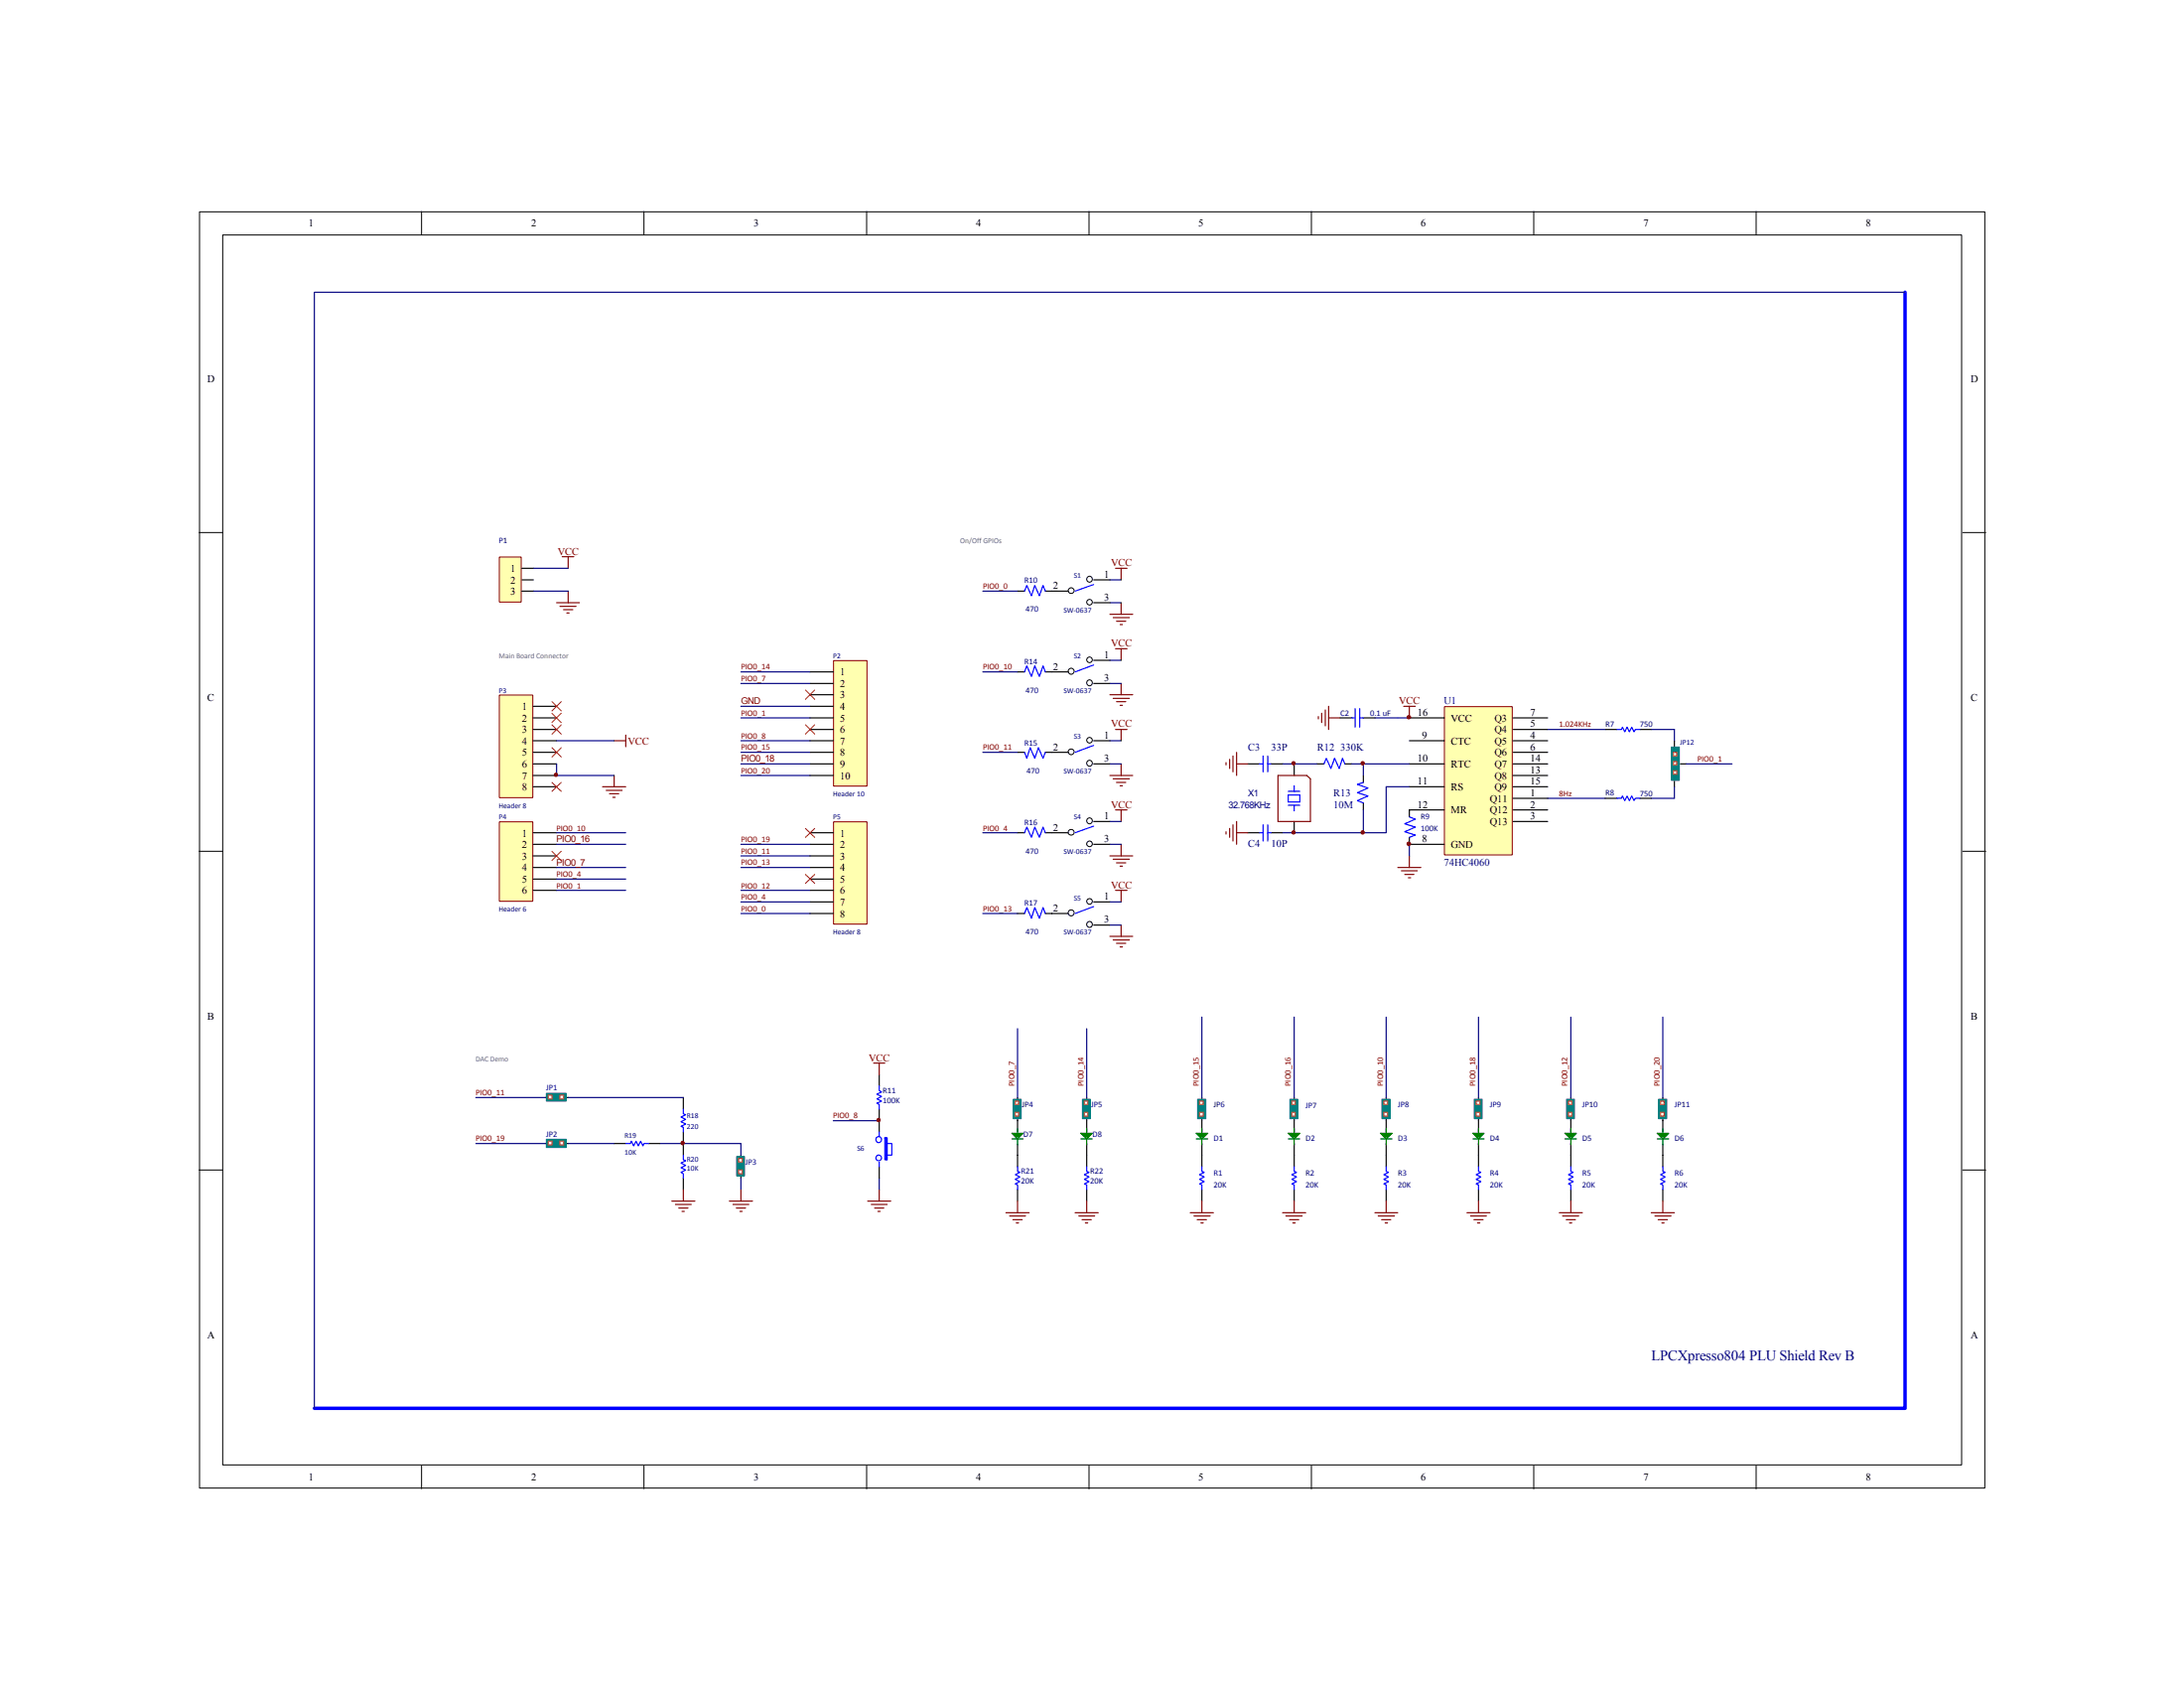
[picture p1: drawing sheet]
<svg xmlns="http://www.w3.org/2000/svg" width="279mm" height="216mm" viewBox="0 0 279 216" stroke-linecap="round" stroke-linejoin="round" font-family="sans-serif">
<g fill="none" stroke="#000" stroke-width=".13">
<path d="M25.5 27.1h228.4v163.2h-228.4zM28.5 30.1h222.5v157.3h-222.5zM53.9 27.1v2.9M82.4 27.1v2.9M110.9 27.1v2.9M139.3 27.1v2.9M167.8 27.1v2.9M196.2 27.1v2.9M224.7 27.1v2.9M25.5 68.1h2.9M251.1 68.1h2.9M25.5 108.9h2.9"/>
<path d="M251.1 108.9h2.9M25.5 149.6h2.9M251.1 149.6h2.9M53.9 187.5v2.9M82.4 187.5v2.9M110.9 187.5v2.9M139.3 187.5v2.9M167.8 187.5v2.9M196.2 187.5v2.9M224.7 187.5v2.9"/>
</g>
<path d="M106.7 84.5h4.2v16h-4.2z" fill="#ffffb0"/>
<path d="M106.6 84.5h4.3v16h-4.3z" fill="none" stroke="#800000" stroke-width=".13"/>
<path d="M103.6 85.9h3M103.6 87.4h3M103.6 88.9h3M103.6 90.3h3M103.6 91.8h3M103.6 93.3h3M103.6 94.7h3M103.6 96.2h3M103.6 97.7h3M103.6 99.2h3" fill="none" stroke="#000" stroke-width=".15"/>
<path d="M63.9 88.9h4.3v13.1h-4.3z" fill="#ffffb0"/>
<path d="M63.9 88.9h4.3v13.1h-4.3z" fill="none" stroke="#800000" stroke-width=".13"/>
<path d="M68.2 90.3h3M68.2 91.8h3M68.2 93.3h3M68.2 94.7h3M68.2 96.2h3M68.2 97.7h3M68.2 99.2h3M68.2 100.6h3" fill="none" stroke="#000" stroke-width=".15"/>
<path d="M63.9 105.2h4.3v10.1h-4.3z" fill="#ffffb0"/>
<path d="M63.9 105.1h4.3v10.2h-4.3z" fill="none" stroke="#800000" stroke-width=".13"/>
<path d="M68.2 106.5h3M68.2 108h3M68.2 109.5h3M68.2 111h3M68.2 112.4h3M68.2 113.9h3" fill="none" stroke="#000" stroke-width=".15"/>
<path d="M106.7 105.2h4.2v13h-4.2z" fill="#ffffb0"/>
<path d="M106.6 105.1h4.3v13.1h-4.3z" fill="none" stroke="#800000" stroke-width=".13"/>
<g fill="none" stroke="#000" stroke-width=".15">
<path d="M130.2 75.6h.9M133.7 75.6h.9M130.2 85.9h.9M130.2 96.2h.9M133.7 85.9h.9M133.7 96.2h.9M103.6 106.5h3M103.6 108h3M103.6 109.5h3M103.6 111h3M103.6 112.4h3M103.6 113.9h3"/>
<path d="M103.6 115.4h3M103.6 116.8h3M130.2 106.5h.9M130.2 116.8h.9M133.7 106.5h.9M133.7 116.8h.9M112.5 137.5v1.4M112.5 141.9v1.4M153.8 140.4v.7M153.8 142.6v2.2M153.8 146.3v1.4"/>
</g>
<path d="M131.1 75.6l.3-.7 .6 1.3 .4-1.3 .6 1.3 .4-1.3 .3 .7M131.1 85.9l.3-.7 .6 1.3 .4-1.3 .6 1.3 .4-1.3 .3 .7M131.1 96.2l.3 .8 .4-1.4 .6 1.4 .4-1.4 .6 1.4 .3-.8M131.1 106.5l.3-.7 .6 1.3 .4-1.3 .6 1.3 .4-1.3 .3 .7M131.1 116.8l.3-.7 .6 1.3 .4-1.3 .6 1.3 .4-1.3 .3 .7M112.5 138.9v.6l.3 .2-.6 .3 .6 .3-.6 .2 .6 .3-.6 .3 .3 .2v.6" fill="none" stroke="#00f" stroke-width=".15"/>
<g fill="none" stroke="#800000" stroke-width=".15">
<path d="M142 78.6h2.9M142.4 79h2.1M142.7 72.7h1.5M142.8 79.5h1.2M143.3 79.9h.3M143.4 72.7v1.5M143.4 77.1v1.5M142.7 83h1.5M142.7 93.3h1.5M143.4 83v1.5M143.4 93.3v1.4M142.7 103.6h1.5"/>
<path d="M142.7 113.9h1.5M143.4 103.6v1.5M143.4 113.9v1.5M111.8 136h1.4M112.5 136v1.5M111 153.6h3M111.5 154.1h2M111.9 154.5h1.2M112.3 154.9h.3M112.5 152.1v1.5"/>
</g>
<path d="M153 144.9h1.5l-.7 .8zM153 145.7h1.5M153.2 145.1h1.1M153.3 145.2h.9M153.5 145.4h.6M153.6 145.5h.3M153.8 144.4v.5M153.8 145.7v.7" fill="none" stroke="#008000" stroke-width=".15"/>
<path d="M153.2 140.6h1.1v2.5h-1.1z" fill="#008080"/>
<path d="M153.2 140.6h1.1v2.5h-1.1z" fill="none" stroke="#008080" stroke-width=".13"/>
<path d="M153.5 140.8h.4v.5h-.4z" fill-rule="evenodd" fill="#fff"/>
<path d="M153.5 140.8h.4v.5h-.4z" fill="none" stroke="#de4f16" stroke-width=".15"/>
<path d="M153.5 142.3h.4v.4h-.4z" fill-rule="evenodd" fill="#fff"/>
<path d="M153.5 142.3h.4v.4h-.4z" fill="none" stroke="#de4f16" stroke-width=".15"/>
<path d="M153.8 147.7v1.5M153.8 152.1v1.5M165.6 140.4v.7M165.6 142.6v2.2M165.6 146.3v1.4" fill="none" stroke="#000" stroke-width=".15"/>
<path d="M153.8 149.2v.6l.3 .1-.6 .3 .6 .3-.6 .3 .6 .3-.6 .3 .3 .2v.5" fill="none" stroke="#00f" stroke-width=".15"/>
<path d="M152.3 155.1h2.9M152.7 155.5h2.1M153.2 156h1.1M153.6 156.4h.3M153.8 153.6v1.5" fill="none" stroke="#800000" stroke-width=".15"/>
<path d="M164.8 144.9h1.5l-.7 .8zM164.8 145.7h1.5M165 145.1h1.2M165.1 145.2h.9M165.3 145.4h.6M165.4 145.5h.3M165.6 144.4v.5M165.6 145.7v.7" fill="none" stroke="#008000" stroke-width=".15"/>
<path d="M165.1 140.6h.9v2.5h-.9z" fill="#008080"/>
<path d="M165 140.6h1v2.5h-1z" fill="none" stroke="#008080" stroke-width=".13"/>
<path d="M165.3 140.8h.4v.5h-.4z" fill-rule="evenodd" fill="#fff"/>
<path d="M165.3 140.8h.4v.5h-.4z" fill="none" stroke="#de4f16" stroke-width=".15"/>
<path d="M165.3 142.3h.4v.4h-.4z" fill-rule="evenodd" fill="#fff"/>
<path d="M165.3 142.3h.4v.4h-.4z" fill="none" stroke="#de4f16" stroke-width=".15"/>
<path d="M165.6 147.7v1.5M165.6 152.1v1.5M177.3 140.4v.7M177.3 142.6v2.2M177.3 146.3v1.4" fill="none" stroke="#000" stroke-width=".15"/>
<path d="M165.6 149.2v.6l.3 .1-.6 .3 .6 .3-.6 .3 .6 .3-.6 .3 .3 .2v.5" fill="none" stroke="#00f" stroke-width=".15"/>
<path d="M164.1 155.1h2.9M164.5 155.5h2.1M165 156h1.2M165.4 156.4h.3M165.6 153.6v1.5" fill="none" stroke="#800000" stroke-width=".15"/>
<path d="M176.6 144.9h1.5l-.8 .8zM176.6 145.7h1.5M176.7 145.1h1.2M176.9 145.2h.9M177 145.4h.6M177.2 145.5h.3M177.3 144.4v.5M177.3 145.7v.7" fill="none" stroke="#008000" stroke-width=".15"/>
<path d="M176.8 140.6h1v2.5h-1z" fill="#008080"/>
<path d="M176.8 140.6h1v2.5h-1z" fill="none" stroke="#008080" stroke-width=".13"/>
<path d="M177 140.8h.5v.5h-.5z" fill-rule="evenodd" fill="#fff"/>
<path d="M177 140.8h.5v.5h-.5z" fill="none" stroke="#de4f16" stroke-width=".15"/>
<path d="M177 142.3h.5v.4h-.5z" fill-rule="evenodd" fill="#fff"/>
<path d="M177 142.3h.5v.4h-.5z" fill="none" stroke="#de4f16" stroke-width=".15"/>
<path d="M177.3 147.7v1.5M177.3 152.1v1.5M189.1 140.4v.7M189.1 142.6v2.2M189.1 146.3v1.4" fill="none" stroke="#000" stroke-width=".15"/>
<path d="M177.3 149.2v.6l.3 .1-.6 .3 .6 .3-.6 .3 .6 .3-.6 .3 .3 .2v.5" fill="none" stroke="#00f" stroke-width=".15"/>
<path d="M175.9 155.1h2.9M176.3 155.5h2.1M176.7 156h1.2M177.2 156.4h.3M177.3 153.6v1.5" fill="none" stroke="#800000" stroke-width=".15"/>
<path d="M188.4 144.9h1.5l-.8 .8zM188.4 145.7h1.5M188.6 145.1h1.1M188.7 145.2h.9M188.8 145.4h.6M189 145.5h.3M189.1 144.4v.5M189.1 145.7v.7" fill="none" stroke="#008000" stroke-width=".15"/>
<path d="M188.6 140.6h1v2.5h-1z" fill="#008080"/>
<path d="M188.6 140.6h1v2.5h-1z" fill="none" stroke="#008080" stroke-width=".13"/>
<path d="M188.8 140.8h.5v.5h-.5z" fill-rule="evenodd" fill="#fff"/>
<path d="M188.8 140.8h.5v.5h-.5z" fill="none" stroke="#de4f16" stroke-width=".15"/>
<path d="M188.8 142.3h.5v.4h-.5z" fill-rule="evenodd" fill="#fff"/>
<path d="M188.8 142.3h.5v.4h-.5z" fill="none" stroke="#de4f16" stroke-width=".15"/>
<path d="M189.1 147.7v1.5M189.1 152.1v1.5M201 140.4v.7M201 142.6v2.2M201 146.3v1.4" fill="none" stroke="#000" stroke-width=".15"/>
<path d="M189.1 149.2v.6l.3 .1-.6 .3 .6 .3-.6 .3 .6 .3-.6 .3 .3 .2v.5" fill="none" stroke="#00f" stroke-width=".15"/>
<path d="M187.7 155.1h2.9M188.1 155.5h2.1M188.6 156h1.1M189 156.4h.3M189.1 153.6v1.5" fill="none" stroke="#800000" stroke-width=".15"/>
<path d="M200.2 144.9h1.5l-.7 .8zM200.2 145.7h1.5M200.4 145.1h1.1M200.5 145.2h.9M200.7 145.4h.6M200.8 145.5h.3M201 144.4v.5M201 145.7v.7" fill="none" stroke="#008000" stroke-width=".15"/>
<path d="M200.4 140.6h1v2.5h-1z" fill="#008080"/>
<path d="M200.4 140.6h1v2.5h-1z" fill="none" stroke="#008080" stroke-width=".13"/>
<path d="M200.7 140.8h.4v.5h-.4z" fill-rule="evenodd" fill="#fff"/>
<path d="M200.7 140.8h.4v.5h-.4z" fill="none" stroke="#de4f16" stroke-width=".15"/>
<path d="M200.7 142.3h.4v.4h-.4z" fill-rule="evenodd" fill="#fff"/>
<path d="M200.7 142.3h.4v.4h-.4z" fill="none" stroke="#de4f16" stroke-width=".15"/>
<path d="M201 147.7v1.5M201 152.1v1.5M212.7 140.4v.7M212.7 142.6v2.2M212.7 146.3v1.4" fill="none" stroke="#000" stroke-width=".15"/>
<path d="M201 149.2v.6l.3 .1-.6 .3 .6 .3-.6 .3 .6 .3-.6 .3 .3 .2v.5" fill="none" stroke="#00f" stroke-width=".15"/>
<path d="M199.5 155.1h2.9M199.9 155.5h2.1M200.4 156h1.1M200.8 156.4h.3M201 153.6v1.5" fill="none" stroke="#800000" stroke-width=".15"/>
<path d="M212 144.9h1.5l-.8 .8zM212 145.7h1.5M212.1 145.1h1.2M212.3 145.2h.9M212.4 145.4h.6M212.6 145.5h.3M212.7 144.4v.5M212.7 145.7v.7" fill="none" stroke="#008000" stroke-width=".15"/>
<path d="M212.2 140.6h1v2.5h-1z" fill="#008080"/>
<path d="M212.2 140.6h1v2.5h-1z" fill="none" stroke="#008080" stroke-width=".13"/>
<path d="M212.4 140.8h.5v.5h-.5z" fill-rule="evenodd" fill="#fff"/>
<path d="M212.4 140.8h.5v.5h-.5z" fill="none" stroke="#de4f16" stroke-width=".15"/>
<path d="M212.4 142.3h.5v.4h-.5z" fill-rule="evenodd" fill="#fff"/>
<path d="M212.4 142.3h.5v.4h-.5z" fill="none" stroke="#de4f16" stroke-width=".15"/>
<path d="M212.7 147.7v1.5M212.7 152.1v1.5" fill="none" stroke="#000" stroke-width=".15"/>
<path d="M212.7 149.2v.6l.3 .1-.6 .3 .6 .3-.6 .3 .6 .3-.6 .3 .3 .2v.5" fill="none" stroke="#00f" stroke-width=".15"/>
<path d="M211.2 155.1h3M211.7 155.5h2.1M212.1 156h1.2M212.6 156.4h.3M212.7 153.6v1.5" fill="none" stroke="#800000" stroke-width=".15"/>
<path d="M63.9 71.3h2.8v5.7h-2.8z" fill="#ffffb0"/>
<path d="M63.9 71.2h2.8v5.8h-2.8z" fill="none" stroke="#800000" stroke-width=".13"/>
<path d="M66.8 72.7h1.4M66.8 74.2h1.4M66.8 75.6h1.4M171.5 91.8h1.4M174.4 91.8h1.5M78.6 146.3h1.5M83 146.3h1.5M87.4 140.4v1.5M87.4 144.8v2.9M87.4 150.7v1.4M94.8 147.7v.8M94.8 149.9v.8" fill="none" stroke="#000" stroke-width=".15"/>
<g fill="none" stroke="#800000" stroke-width=".15">
<path d="M71.2 77.1h2.9M71.6 77.6h2.1M71.9 71.2h1.5M72.1 78h1.2M72.5 78.4h.3M72.7 71.2v1.5M72.7 75.6v1.5M78.6 94.7h1.5M78.6 99.2v1.4M80.1 94v1.5M168.7 91.7v.2M169.1 91.2v1.2"/>
<path d="M169.5 90.8v2M170 90.3v3M170 91.8h1.5M77.1 100.6h3M77.6 101.1h2M78 101.5h1.2M78.4 102h.3M85.9 153.6h3M86.4 154.1h2M86.8 154.5h1.2M87.2 154.9h.3M87.4 152.1v1.5"/>
<path d="M93.3 153.6h3M93.8 154.1h2M94.2 154.5h1.2M94.7 154.9h.3M94.8 152.1v1.5"/>
</g>
<path d="M172.9 91.8h.5M173.4 90.6v2.4M173.9 90.6v2.4M173.9 91.8h.5M80.1 146.3h.5l.2-.3 .3 .6 .3-.6 .3 .6 .3-.6 .3 .6 .1-.3h.6M87.4 147.7v.6l.3 .2-.6 .3 .6 .3-.6 .3 .6 .2-.6 .3 .3 .2v.6M87.4 141.9v.6l.3 .1-.6 .3 .6 .3-.6 .3 .6 .3-.6 .3 .3 .1v.6" fill="none" stroke="#00f" stroke-width=".15"/>
<path d="M94.3 148h.9v2.4h-.9z" fill="#008080"/>
<path d="M94.2 147.9h1v2.5h-1z" fill="none" stroke="#008080" stroke-width=".13"/>
<path d="M94.5 149.6h.5v.5h-.5z" fill-rule="evenodd" fill="#fff"/>
<path d="M94.5 149.6h.5v.5h-.5z" fill="none" stroke="#de4f16" stroke-width=".15"/>
<path d="M94.5 148.2h.5v.4h-.5z" fill-rule="evenodd" fill="#fff"/>
<path d="M94.5 148.2h.5v.4h-.5z" fill="none" stroke="#de4f16" stroke-width=".15"/>
<path d="M69.7 140.4h.7M71.9 140.4h.8" fill="none" stroke="#000" stroke-width=".15"/>
<path d="M69.9 139.9h2.5v.9h-2.5z" fill="#008080"/>
<path d="M69.9 139.8h2.5v1h-2.5z" fill="none" stroke="#008080" stroke-width=".13"/>
<path d="M71.6 140.1h.5v.4h-.5z" fill-rule="evenodd" fill="#fff"/>
<path d="M71.6 140.1h.5v.4h-.5z" fill="none" stroke="#de4f16" stroke-width=".15"/>
<path d="M70.1 140.1h.5v.4h-.5z" fill-rule="evenodd" fill="#fff"/>
<path d="M70.1 140.1h.5v.4h-.5z" fill="none" stroke="#de4f16" stroke-width=".15"/>
<path d="M69.7 146.3h.7M71.9 146.3h.8" fill="none" stroke="#000" stroke-width=".15"/>
<path d="M69.9 145.8h2.5v1h-2.5z" fill="#008080"/>
<path d="M69.9 145.7h2.5v1.1h-2.5z" fill="none" stroke="#008080" stroke-width=".13"/>
<path d="M71.6 146h.5v.4h-.5z" fill-rule="evenodd" fill="#fff"/>
<path d="M71.6 146h.5v.4h-.5z" fill="none" stroke="#de4f16" stroke-width=".15"/>
<path d="M70.1 146h.5v.4h-.5z" fill-rule="evenodd" fill="#fff"/>
<path d="M70.1 146h.5v.4h-.5z" fill="none" stroke="#de4f16" stroke-width=".15"/>
<path d="M130.2 140.4v.7M130.2 142.6v2.2M130.2 146.3v1.4" fill="none" stroke="#000" stroke-width=".15"/>
<path d="M129.5 144.9h1.4l-.7 .8zM129.5 145.7h1.4M129.6 145.1h1.2M129.7 145.2h.9M129.9 145.4h.6M130 145.5h.3M130.2 144.4v.5M130.2 145.7v.7" fill="none" stroke="#008000" stroke-width=".15"/>
<path d="M129.7 140.6h.9v2.5h-.9z" fill="#008080"/>
<path d="M129.6 140.6h1v2.5h-1z" fill="none" stroke="#008080" stroke-width=".13"/>
<path d="M129.9 140.8h.4v.5h-.4z" fill-rule="evenodd" fill="#fff"/>
<path d="M129.9 140.8h.4v.5h-.4z" fill="none" stroke="#de4f16" stroke-width=".15"/>
<path d="M129.9 142.3h.4v.4h-.4z" fill-rule="evenodd" fill="#fff"/>
<path d="M129.9 142.3h.4v.4h-.4z" fill="none" stroke="#de4f16" stroke-width=".15"/>
<path d="M130.2 147.7v1.5M130.2 152.1v1.5M139 140.4v.7M139 142.6v2.2M139 146.3v1.4" fill="none" stroke="#000" stroke-width=".15"/>
<path d="M130.2 149.2v.6l.3 .1-.6 .3 .6 .3-.6 .3 .6 .3-.6 .3 .3 .2v.5" fill="none" stroke="#00f" stroke-width=".15"/>
<path d="M128.7 155.1h3M129.2 155.5h2M129.6 156h1.2M130 156.4h.3M130.2 153.6v1.5" fill="none" stroke="#800000" stroke-width=".15"/>
<path d="M138.3 144.9h1.4l-.7 .8zM138.3 145.7h1.4M138.4 145.1h1.2M138.6 145.2h.8M138.7 145.4h.6M138.9 145.5h.2M139 144.4v.5M139 145.7v.7" fill="none" stroke="#008000" stroke-width=".15"/>
<path d="M138.5 140.6h1v2.5h-1z" fill="#008080"/>
<path d="M138.5 140.6h1v2.5h-1z" fill="none" stroke="#008080" stroke-width=".13"/>
<path d="M138.7 142.3h.4v.4h-.4z" fill-rule="evenodd" fill="#fff"/>
<path d="M138.7 142.3h.4v.4h-.4z" fill="none" stroke="#de4f16" stroke-width=".15"/>
<path d="M138.7 140.8h.4v.5h-.4z" fill-rule="evenodd" fill="#fff"/>
<path d="M138.7 140.8h.4v.5h-.4z" fill="none" stroke="#de4f16" stroke-width=".15"/>
<g fill="none" stroke="#000" stroke-width=".15">
<path d="M134.6 75.6h2.1M139.9 74.2h2.1M139.9 77.1h2.1M134.6 85.9h2.1M134.6 96.2h2.1M139.9 84.5h2.1M139.9 87.4h2.1M139.9 94.7h2.1M139.9 97.7h2.1M159.6 97.7h1.5M162.6 97.7h1.5M165.6 97.7v1.5"/>
<path d="M134.6 106.5h2.1M134.6 116.8h2.1M139.9 105.1h2.1M139.9 108h2.1M139.9 115.4h2.1M139.9 118.3h2.1M159.6 106.5h1.5M162.6 106.5h1.5M165.6 105.1v1.4M112.5 143.3v1.5M112.5 149.2v1.5M139 147.7v1.5"/>
<path d="M139 152.1v1.5"/>
</g>
<g fill="none" stroke="#00f" stroke-width=".15">
<path d="M139.9 74.8l-2.4 .8M139.9 85l-2.4 .9M139.9 95.3l-2.4 .9M161.1 97.7h.5M161.6 96.7v2M162.2 97.7h.4M162.2 96.7v2M139.9 105.7l-2.4 .8M139.9 116l-2.4 .8M161.1 106.5h.5M161.6 105.5v2.1M162.2 105.5v2.1"/>
<path d="M162.2 106.5h.4M164.8 103h1.5M164.8 101.7h1.5v.9h-1.5zM164.8 101.2h1.5M165.6 100.5v.7M165.6 103v.7M112.5 144.8v.6M112.5 148.6v.6M113.2 145.5v2.8h.2v-2.8h-.2h.3v2.8h-.1M113.5 146.3h.6v1.4h-.7M139 149.2v.6l.3 .1-.6 .3 .6 .3-.6 .3 .6 .3-.6 .3 .3 .2v.5"/>
<circle cx="112.4" cy="145.8" r=".38"/>
<circle cx="112.4" cy="148.1" r=".37"/>
</g>
<g fill="none" stroke="#800000" stroke-width=".15">
<path d="M142 88.9h2.9M142 99.2h2.9M142.4 89.3h2.1M142.4 99.6h2.1M142.8 89.7h1.2M143.3 90.2h.3M143.4 87.4v1.5M143.4 97.7v1.5M156.8 97.5v.3M157.3 97.1v1.2M157.7 96.7v2M158.2 96.2v3"/>
<path d="M158.2 97.7h1.4M163.5 99.2h3.7l.4 .4v5.5h-4.1zM142 109.5h2.9M142 119.8h2.9M142.4 109.9h2.1M142.8 100.1h1.2M142.8 110.4h1.2M143.3 100.5h.3M143.3 110.8h.3M143.4 108v1.5M143.4 118.3v1.5M156.8 106.4v.3"/>
<path d="M157.3 106v1.1M157.7 105.5v2.1M158.2 105.1v2.9M158.2 106.5h1.4M142.4 120.2h2.1M142.8 120.6h1.2M143.3 121.1h.3M137.5 155.1h3M138 155.5h2M138.4 156h1.2M138.9 156.4h.2M139 153.6v1.5"/>
</g>
<g fill="none" stroke="#000080" stroke-width=".15">
<path d="M243.7 37.4h-203.5v142.7M68.2 75.6h4.5M68.2 72.7h4.5M125.7 75.6h4.5M142 77.1h1.4M142 74.2h1.4M71.2 97.7v1.5h7.4M71.2 94.7h7.4M94.8 91.8h8.8M94.8 94.7h8.8M94.8 96.2h8.8M94.8 99.2h8.8"/>
<path d="M94.8 85.9h8.8M94.8 87.4h8.8M94.8 90.3h8.8M94.8 97.7h8.8M125.7 96.2h4.5M125.7 85.9h4.5M142 94.7h1.4M142 87.4h1.4M142 97.7h1.4M142 84.5h1.4M71.2 108h8.9M71.2 111h8.9"/>
<path d="M71.2 113.9h8.9M71.2 106.5h8.9M71.2 112.4h8.9M94.8 108h8.8M94.8 109.5h8.8M94.8 111h8.8M94.8 113.9h8.8M94.8 115.4h8.8M94.8 116.8h8.8M125.7 116.8h4.5M125.7 106.5h4.5M142 108h1.4"/>
<path d="M142 115.4h1.4M142 105.1h1.4M142 118.3h1.4M130.2 131.6v8.8M139 131.6v8.8M153.8 130.1v10.3M165.6 130.1v10.3M177.3 130.1v10.3M189.1 130.1v10.3M201 130.1v10.3M212.7 130.1v10.3M60.9 140.4h8.8"/>
<path d="M60.9 146.3h8.8M72.7 140.4h14.7M72.7 146.3h5.9M84.5 146.3h10.3v1.4M94.8 150.7v1.4M106.6 143.3h5.9M112.5 150.7v1.4"/>
</g>
<g fill="none" stroke="#000" stroke-width=".13">
<circle cx="137" cy="75.5" r=".37"/>
<circle cx="139.4" cy="74.1" r=".37"/>
<circle cx="139.4" cy="77" r=".36"/>
<circle cx="137" cy="85.9" r=".38"/>
<circle cx="137" cy="96.2" r=".37"/>
<circle cx="139.4" cy="97.6" r=".37"/>
<circle cx="139.4" cy="87.3" r=".37"/>
<circle cx="139.4" cy="84.4" r=".36"/>
<circle cx="139.4" cy="94.7" r=".36"/>
<circle cx="137" cy="116.8" r=".38"/>
<circle cx="137" cy="106.5" r=".37"/>
<circle cx="139.4" cy="118.2" r=".37"/>
<circle cx="139.4" cy="105" r=".37"/>
<circle cx="139.4" cy="107.9" r=".36"/>
<circle cx="139.4" cy="115.3" r=".36"/>
</g>
<path d="M243.7 37.4v142.7h-203.5" fill="none" stroke="#00f" stroke-width=".44"/>
<path d="M184.8 90.4h8.7v18.9h-8.7z" fill="#ffffb0"/>
<path d="M184.8 90.4h8.7v18.9h-8.7z" fill="none" stroke="#800000" stroke-width=".13"/>
<g fill="none" stroke="#000" stroke-width=".15">
<path d="M168.5 97.7h.9M172 97.7h.9M174.4 99.2v.9M180.3 94.7h4.4M180.3 91.8h4.4M180.3 97.7h4.4M193.6 94.7h4.4M193.6 93.3h4.4M193.6 96.2h4.4M193.6 91.8h4.4M193.6 97.7h4.4M193.6 99.2h4.4"/>
<path d="M205.4 93.3h1.4M209.8 93.3h1.4M214.2 94.7v.8M214.2 99.9v.7M215 97.7h.7M174.4 102.7v.9M180.3 103.6h4.4M180.3 108h4.4M180.3 100.6h4.4M193.6 103.6h4.4M193.6 100.6h4.4M193.6 102.1h4.4"/>
<path d="M193.6 105.1h4.4M205.4 102.1h1.4M209.8 102.1h1.4"/>
</g>
<path d="M169.4 97.7l.3-.7 .6 1.3 .4-1.3 .6 1.3 .4-1.3 .3 .7M206.8 93.3h.6l.2-.3 .3 .6 .3-.6 .3 .6 .2-.6 .3 .6 .2-.3h.6M174.4 100.1l-.7 .2 1.3 .5-1.3 .6 1.3 .4-1.3 .6 .7 .3M206.8 102.1h.6l.2-.3 .3 .6 .3-.6 .3 .6 .2-.6 .3 .6 .2-.3h.6" fill="none" stroke="#00f" stroke-width=".15"/>
<path d="M164.1 97.7h4.4M172.9 97.7h7.4M174.4 97.7v1.5M178.8 91.8h1.5M174.4 103.6v2.9h-10.3M180.3 100.6h-3v5.9h-2.9M180.3 108v1.5" fill="none" stroke="#000080" stroke-width=".15"/>
<path d="M179.6 90.3h1.5M180.3 90.3v1.5M178.8 111h3M179.3 111.4h2M179.7 111.8h1.2M180.2 112.3h.3M180.3 109.5v1.5" fill="none" stroke="#800000" stroke-width=".15"/>
<path d="M213.9 95.6h.9v4.2h-.9z" fill="#008080"/>
<path d="M213.8 95.5h1v4.3h-1z" fill="none" stroke="#008080" stroke-width=".13"/>
<path d="M214.1 96.2h.4v.5h-.4z" fill-rule="evenodd" fill="#fff"/>
<path d="M214.1 96.2h.4v.5h-.4z" fill="none" stroke="#de4f16" stroke-width=".15"/>
<path d="M214.1 97.4h.4v.4h-.4z" fill-rule="evenodd" fill="#fff"/>
<path d="M214.1 97.4h.4v.4h-.4z" fill="none" stroke="#de4f16" stroke-width=".15"/>
<path d="M214.1 98.6h.4v.4h-.4z" fill-rule="evenodd" fill="#fff"/>
<path d="M214.1 98.6h.4v.4h-.4z" fill="none" stroke="#de4f16" stroke-width=".15"/>
<path d="M175.9 91.8h2.9M198 93.3h7.4M211.2 93.3h3v1.4M215.7 97.7h5.9M198 102.1h7.4M214.2 100.6v1.5h-3" fill="none" stroke="#000080" stroke-width=".15"/>
<path d="M180.3 103.6v.9M180.3 107.1v.9" fill="none" stroke="#000" stroke-width=".15"/>
<path d="M180.3 104.5l.8 .3-1.4 .6 1.4 .4-1.4 .6 1.4 .4-.8 .3" fill="none" stroke="#00f" stroke-width=".15"/>
<g fill="none" stroke="#f00" stroke-width=".13">
<path d="M70.6 92.7l1.2 1.2M70.6 95.6l1.2 1.2M70.6 89.7l1.2 1.2M70.6 91.2l1.2 1.2M71.8 92.7l-1.2 1.2M71.8 95.6l-1.2 1.2M71.8 89.7l-1.2 1.2M71.8 91.2l-1.2 1.2M103 88.3l1.2 1.2M103 92.7l1.2 1.2M104.2 88.3l-1.2 1.2M104.2 92.7l-1.2 1.2"/>
<path d="M70.6 100.1l1.2 1.1M70.6 108.9l1.2 1.2M71.8 100.1l-1.2 1.1M71.8 108.9l-1.2 1.2M103 106l1.2 1.1M103 111.8l1.2 1.2M104.2 106l-1.2 1.1M104.2 111.8l-1.2 1.2"/>
</g>
<circle cx="112.4" cy="143.3" r=".21" fill="#800000"/>
<circle cx="112.4" cy="143.3" r=".21" fill="none" stroke="#800000" stroke-width=".13"/>
<path d="M87.2 146h.1h.2v.4h-.2h-.1z" fill-rule="evenodd" fill="#800000"/>
<path d="M87.2 146h.1h.2v.4h-.2h-.1z" fill="none" stroke="#800000" stroke-width=".13"/>
<circle cx="71.1" cy="99.1" r=".21" fill="#800000"/>
<circle cx="71.1" cy="99.1" r=".21" fill="none" stroke="#800000" stroke-width=".13"/>
<circle cx="165.5" cy="97.6" r=".21" fill="#800000"/>
<circle cx="165.5" cy="97.6" r=".21" fill="none" stroke="#800000" stroke-width=".13"/>
<circle cx="165.5" cy="106.5" r=".21" fill="#800000"/>
<circle cx="165.5" cy="106.5" r=".21" fill="none" stroke="#800000" stroke-width=".13"/>
<path d="M180.1 107.8l.1-.1 .2 .1 .1 .1-.1 .2-.2 .1-.1-.1z" fill-rule="evenodd" fill="#800000"/>
<path d="M180.1 107.8l.1-.1 .2 .1 .1 .1-.1 .2-.2 .1-.1-.1z" fill="none" stroke="#800000" stroke-width=".13"/>
<path d="M180.1 91.6h.3l.1 .1-.1 .2h-.3z" fill-rule="evenodd" fill="#800000"/>
<path d="M180.1 91.6h.3l.1 .1-.1 .2h-.3z" fill="none" stroke="#800000" stroke-width=".13"/>
<circle cx="174.3" cy="97.6" r=".21" fill="#800000"/>
<circle cx="174.3" cy="97.6" r=".21" fill="none" stroke="#800000" stroke-width=".13"/>
<circle cx="174.3" cy="106.5" r=".21" fill="#800000"/>
<circle cx="174.3" cy="106.5" r=".21" fill="none" stroke="#800000" stroke-width=".13"/>
<text font-size="1.9" fill="#000080" x="211.3" y="174">LPCXpresso804 PLU Shield Rev B</text>
<g font-size="1.3">
<text x="39.5" y="29">1</text>
<text x="68" y="29">2</text>
<text x="96.4" y="29">3</text>
<text x="124.9" y="29">4</text>
<text x="153.3" y="29">5</text>
<text x="181.8" y="29">6</text>
<text x="210.3" y="29">7</text>
<text x="238.7" y="29">8</text>
<text x="26.5" y="48.9">D</text>
<text x="252.1" y="48.9">D</text>
<text x="65.3" y="73.2">1</text>
<text x="65.3" y="74.6">2</text>
<text x="65.3" y="76.1">3</text>
<text x="134.7" y="75.4">2</text>
<text x="141.3" y="73.9">1</text>
<text x="141.3" y="76.8">3</text>
<text x="26.5" y="89.6">C</text>
<text x="107.5" y="86.4">1</text>
<text x="107.5" y="87.9">2</text>
<text x="107.5" y="89.3">3</text>
<text x="134.7" y="85.7">2</text>
<text x="141.3" y="84.2">1</text>
<text x="141.3" y="87.1">3</text>
<text x="252.1" y="89.6">C</text>
<text x="66.8" y="90.8">1</text>
<text x="66.8" y="92.3">2</text>
<text x="66.8" y="93.8">3</text>
<text x="66.8" y="95.2">4</text>
<text x="107.5" y="90.8">4</text>
<text x="107.5" y="92.3">5</text>
<text x="107.5" y="93.8">6</text>
<text x="107.5" y="95.2">7</text>
<text x="134.7" y="96">2</text>
<text x="141.3" y="94.5">1</text>
<text x="181.4" y="91.6">16</text>
<text x="181.9" y="94.5">9</text>
<text x="185.6" y="95.2">CTC</text>
<text x="185.6" y="92.3">VCC</text>
<text x="191.2" y="95.2">Q5</text>
<text x="191.2" y="93.8">Q4</text>
<text x="191.2" y="92.3">Q3</text>
<text x="195.8" y="94.5">4</text>
<text x="195.8" y="93">5</text>
<text x="195.8" y="96">6</text>
<text x="195.8" y="91.6">7</text>
<text x="66.8" y="96.7">5</text>
<text x="66.8" y="98.2">6</text>
<text x="66.8" y="99.7">7</text>
<text x="66.8" y="101.1">8</text>
<text x="107.5" y="96.7">8</text>
<text x="107.5" y="98.2">9</text>
<text x="107.5" y="99.7">10</text>
<text x="141.3" y="97.5">3</text>
<text x="181.4" y="97.5">10</text>
<text x="181.4" y="100.4">11</text>
<text x="185.6" y="98.2">RTC</text>
<text x="185.6" y="101.1">RS</text>
<text x="191.2" y="96.7">Q6</text>
<text x="191.2" y="99.7">Q8</text>
<text x="191.2" y="98.2">Q7</text>
<text x="191.2" y="101.1">Q9</text>
<text x="195.8" y="98.9">13</text>
<text x="195.8" y="97.5">14</text>
<text x="195.8" y="100.4">15</text>
<text x="195.8" y="101.9">1</text>
<text x="66.8" y="107">1</text>
<text x="107.5" y="107">1</text>
<text x="134.7" y="106.3">2</text>
<text x="141.3" y="104.8">1</text>
<text x="141.3" y="107.7">3</text>
<text x="181.4" y="103.3">12</text>
<text x="181.9" y="107.7">8</text>
<text x="185.6" y="104.1">MR</text>
<text x="190.6" y="104.1">Q12</text>
<text x="190.6" y="102.6">Q11</text>
<text x="190.6" y="105.5">Q13</text>
<text x="195.8" y="103.3">2</text>
<text x="195.8" y="104.8">3</text>
<text x="66.8" y="108.5">2</text>
<text x="66.8" y="109.9">3</text>
<text x="66.8" y="111.4">4</text>
<text x="66.8" y="112.9">5</text>
<text x="107.5" y="108.5">2</text>
<text x="107.5" y="109.9">3</text>
<text x="107.5" y="111.4">4</text>
<text x="107.5" y="112.9">5</text>
<text x="185.6" y="108.5">GND</text>
<text x="66.8" y="114.3">6</text>
<text x="107.5" y="114.3">6</text>
<text x="107.5" y="115.8">7</text>
<text x="107.5" y="117.3">8</text>
<text x="134.7" y="116.6">2</text>
<text x="141.3" y="115.1">1</text>
<text x="141.3" y="118">3</text>
<text x="26.5" y="130.4">B</text>
<text x="252.1" y="130.4">B</text>
<text x="26.5" y="171.2">A</text>
<text x="252.1" y="171.2">A</text>
<text x="39.5" y="189.4">1</text>
<text x="68" y="189.4">2</text>
<text x="96.4" y="189.4">3</text>
<text x="124.9" y="189.4">4</text>
<text x="153.3" y="189.4">5</text>
<text x="181.8" y="189.4">6</text>
<text x="210.3" y="189.4">7</text>
<text x="238.7" y="189.4">8</text>
</g>
<g font-size="1.3" fill="#800000">
<text x="71.4" y="71">VCC</text>
<text x="142.2" y="72.4">VCC</text>
<text x="142.2" y="82.7">VCC</text>
<text x="80.3" y="95.2">VCC</text>
<text x="142.2" y="93">VCC</text>
<text x="179" y="90.1">VCC</text>
<text x="142.2" y="103.3">VCC</text>
<text x="142.2" y="113.6">VCC</text>
<text x="111.2" y="135.7">VCC</text>
</g>
<g font-size="1.3" fill="#000080">
<text x="159.7" y="96">C3</text>
<text x="162.6" y="96">33P</text>
<text x="168.5" y="96">R12 330K</text>
<text x="184.7" y="90.1">U1</text>
<text x="170.6" y="101.9">R13</text>
<text x="170.6" y="103.3">10M</text>
<text x="159.7" y="108.3">C4</text>
<text x="162.6" y="108.3">10P</text>
<text x="184.7" y="110.7">74HC4060</text>
</g>
<g font-size="1.2" fill="#800000">
<text x="94.8" y="90.1">GND</text>
<text x="94.8" y="97.5">PIO0_18</text>
<text x="71.2" y="107.7">PIO0_16</text>
<text x="71.2" y="110.7">PIO0_7</text>
</g>
<g font-size="1.2" fill="#000080">
<text x="159.7" y="101.9">X1</text>
<text x="157.2" y="103.3">32.768KHz</text>
</g>
<g font-size="1.1" fill="#000080">
<text x="63.8" y="69.5">P1</text>
<text x="131.1" y="74.6">R10</text>
<text x="131.2" y="78.3">470</text>
<text x="131.1" y="84.9">R14</text>
<text x="131.2" y="88.6">470</text>
<text x="131.1" y="95.3">R15</text>
<text x="171.5" y="91.5">C2</text>
<text x="175.3" y="91.5">0.1 uF</text>
<text x="205.4" y="93">R7</text>
<text x="209.8" y="93">750</text>
<text x="131.4" y="98.9">470</text>
<text x="205.4" y="101.7">R8</text>
<text x="209.8" y="101.8">750</text>
<text x="131.1" y="105.5">R16</text>
<text x="181.8" y="104.8">R9</text>
<text x="181.8" y="106.3">100K</text>
<text x="131.2" y="109.2">470</text>
<text x="131.1" y="115.8">R17</text>
<text x="131.2" y="119.5">470</text>
<text x="69.9" y="139.5">JP1</text>
<text x="112.9" y="139.8">R11</text>
<text x="112.9" y="141.1">100K</text>
<text x="130.8" y="141.6">JP4</text>
<text x="139.6" y="141.6">JP5</text>
<text x="155.3" y="141.6">JP6</text>
<text x="167" y="141.7">JP7</text>
<text x="178.9" y="141.6">JP8</text>
<text x="190.6" y="141.6">JP9</text>
<text x="202.4" y="141.6">JP10</text>
<text x="214.2" y="141.6">JP11</text>
<text x="69.9" y="145.4">JP2</text>
<text x="95.4" y="148.9">JP3</text>
<text x="130.9" y="145.4">D7</text>
<text x="139.8" y="145.4">D8</text>
<text x="155.3" y="146">D1</text>
<text x="167" y="146">D2</text>
<text x="178.9" y="146">D3</text>
<text x="190.6" y="146">D4</text>
<text x="202.4" y="146">D5</text>
<text x="214.2" y="146">D6</text>
<text x="130.6" y="150.1">R21</text>
<text x="130.6" y="151.4">20K</text>
<text x="139.5" y="150.1">R22</text>
<text x="139.5" y="151.4">20K</text>
<text x="155.3" y="150.4">R1</text>
<text x="155.3" y="151.8">20K</text>
<text x="167" y="150.4">R2</text>
<text x="167" y="151.8">20K</text>
<text x="178.9" y="150.4">R3</text>
<text x="178.9" y="151.8">20K</text>
<text x="190.6" y="150.4">R4</text>
<text x="190.6" y="151.8">20K</text>
<text x="202.4" y="150.4">R5</text>
<text x="202.4" y="151.8">20K</text>
<text x="214.2" y="150.4">R6</text>
<text x="214.2" y="151.8">20K</text>
</g>
<g font-size="1.1" fill="#800000">
<text x="125.8" y="75.4">PIO0_0</text>
<text x="94.8" y="85.6">PIO0_14</text>
<text x="94.8" y="87.1">PIO0_7</text>
<text x="125.8" y="85.6">PIO0_10</text>
<text x="94.8" y="91.5">PIO0_1</text>
<text x="94.8" y="94.5">PIO0_8</text>
<text x="94.8" y="95.9">PIO0_15</text>
<text x="125.8" y="95.9">PIO0_11</text>
<text x="199.5" y="93">1.024KHz</text>
<text x="94.8" y="98.9">PIO0_20</text>
<text x="199.5" y="101.8">8Hz</text>
<text x="217.2" y="97.4">PIO0_1</text>
<text x="71.2" y="106.3">PIO0_10</text>
<text x="94.8" y="107.7">PIO0_19</text>
<text x="125.8" y="106.3">PIO0_4</text>
<text x="71.2" y="112.1">PIO0_4</text>
<text x="71.2" y="113.6">PIO0_1</text>
<text x="94.8" y="109.2">PIO0_11</text>
<text x="94.8" y="113.6">PIO0_12</text>
<text x="94.8" y="110.7">PIO0_13</text>
<text x="94.8" y="115.1">PIO0_4</text>
<text x="94.8" y="116.5">PIO0_0</text>
<text x="125.8" y="116.5">PIO0_13</text>
<text x="60.9" y="140.1">PIO0_11</text>
<text x="106.6" y="143">PIO0_8</text>
<text x="129.8" y="138.9" transform="rotate(-90 129.8 138.9)">PIO0_7</text>
<text x="138.6" y="138.9" transform="rotate(-90 138.6 138.9)">PIO0_14</text>
<text x="153.4" y="138.9" transform="rotate(-90 153.4 138.9)">PIO0_15</text>
<text x="165.1" y="138.9" transform="rotate(-90 165.1 138.9)">PIO0_16</text>
<text x="177" y="138.9" transform="rotate(-90 177 138.9)">PIO0_10</text>
<text x="188.8" y="138.9" transform="rotate(-90 188.8 138.9)">PIO0_18</text>
<text x="200.5" y="138.9" transform="rotate(-90 200.5 138.9)">PIO0_12</text>
<text x="212.3" y="138.9" transform="rotate(-90 212.3 138.9)">PIO0_20</text>
<text x="60.9" y="146">PIO0_19</text>
</g>
<g font-size="1" fill="#696a6d">
<text x="122.8" y="69.5">On/Off GPIOs</text>
<text x="63.8" y="84.2">Main Board Connector</text>
<text x="60.9" y="135.7">DAC Demo</text>
</g>
<g font-size="1" fill="#000080">
<text x="137.4" y="73.9">S1</text>
<text x="136.1" y="78.4">SW-0637</text>
<text x="63.8" y="88.6">P3</text>
<text x="106.6" y="84.2">P2</text>
<text x="136.1" y="88.6">SW-0637</text>
<text x="137.4" y="84.2">S2</text>
<text x="137.4" y="94.5">S3</text>
<text x="215" y="95.2">JP12</text>
<text x="106.6" y="101.9">Header 10</text>
<text x="136.1" y="98.9">SW-0637</text>
<text x="63.8" y="103.4">Header 8</text>
<text x="63.8" y="104.8">P4</text>
<text x="106.6" y="104.8">P5</text>
<text x="137.4" y="104.8">S4</text>
<text x="136.1" y="109.3">SW-0637</text>
<text x="63.8" y="116.6">Header 6</text>
<text x="106.6" y="119.5">Header 8</text>
<text x="136.1" y="119.5">SW-0637</text>
<text x="137.4" y="115.1">S5</text>
<text x="87.9" y="143">R18</text>
<text x="79.9" y="145.6">R19</text>
<text x="79.9" y="147.7">10K</text>
<text x="87.9" y="148.5">R20</text>
<text x="87.9" y="149.7">10K</text>
<text x="87.9" y="144.4">220</text>
<text x="109.7" y="147.2">S6</text>
</g>
</svg>
